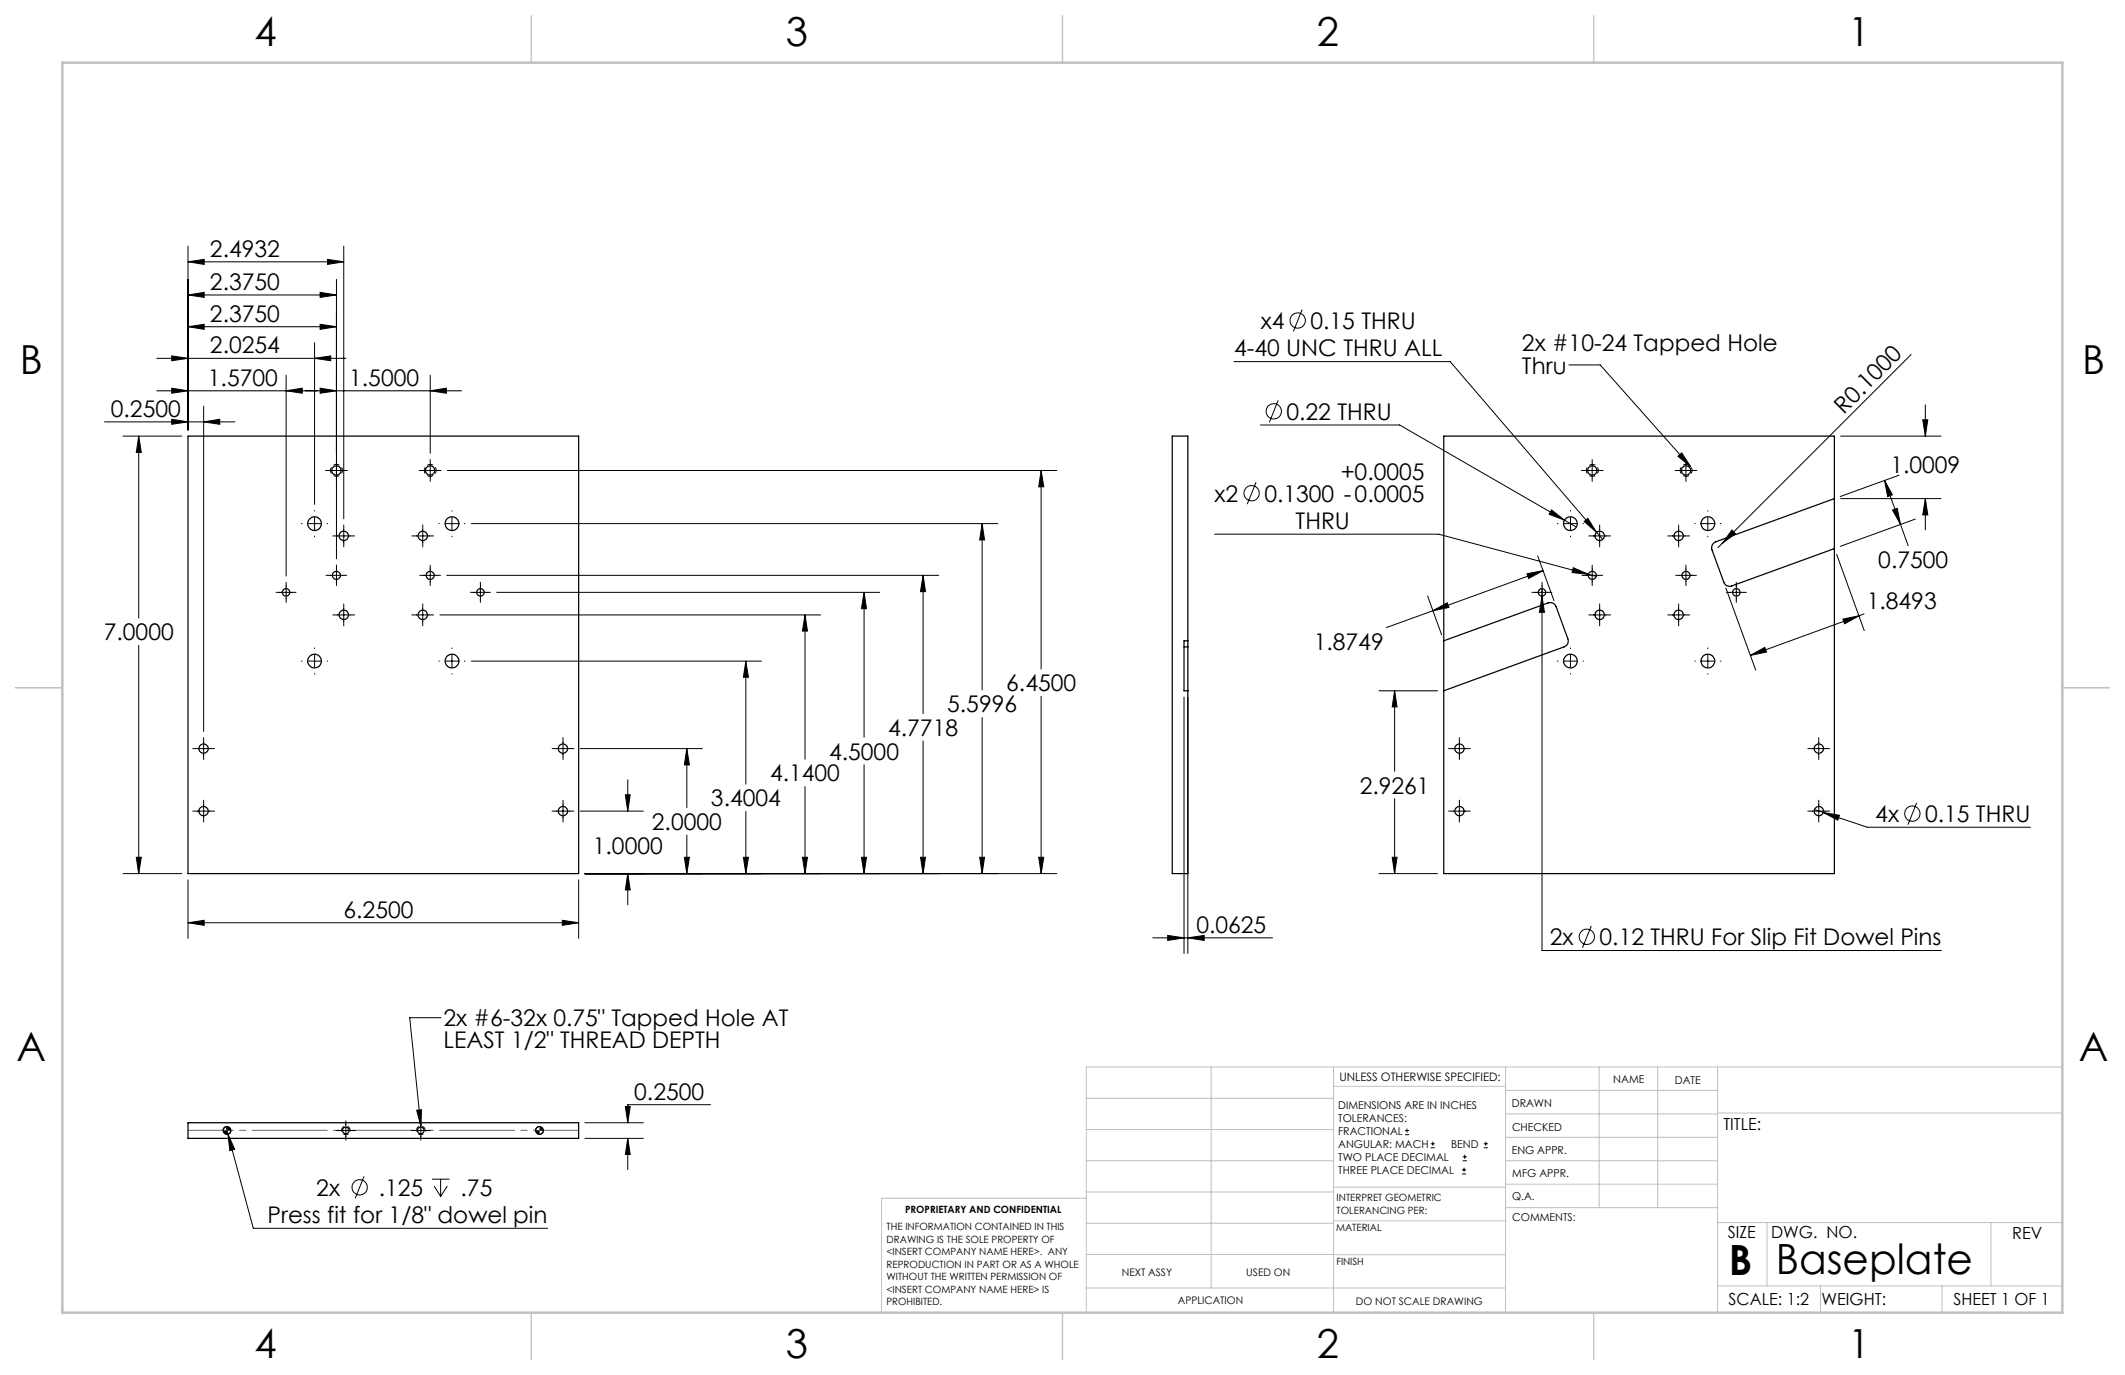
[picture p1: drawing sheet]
<svg xmlns="http://www.w3.org/2000/svg" width="432mm" height="279mm" viewBox="0 0 432 279" stroke-linecap="round" stroke-linejoin="round" font-family="sans-serif">
<g fill="none" stroke="#000" stroke-width=".2">
<path d="M38.2 59.9l3.3-.5v1zM38.2 53.2l3.3-.5v1zM38.2 50v37.3M38.2 59.9h30.2M38.2 53.2h31.6M65.1 59.4l3.3 .5-3.3 .5zM66.6 52.7l3.2 .5-3.2 .5zM68.4 56.8v56.8M69.8 50v55.4M31.9 79.4h61.9M31.9 72.8h38.4M34.9 78.9l3.3 .5-3.3 .5z"/>
<path d="M34.9 72.3l3.3 .5-3.3 .5zM38.2 66.4l3.3-.5v1zM38.2 66.4h30.2M58.1 79.4l3.3-.5v1zM58.1 76.2v40.9M63.9 72.8l3.3-.5v1zM63.9 69.6v32.9M65.1 65.9l3.3 .5-3.3 .5zM65.1 78.9l3.3 .5-3.3 .5zM87.4 79.4l3.3-.5v1zM87.4 76.2v15.9M250.8 73.5h43.9l29.7 34.7"/>
<path d="M264.6 62.9l-1.8 4.4M318.8 74.2h6.4l18.3 20.6M388.3 72l-39.2 39.3M21.2 85.7h26.5M25 88.6h11.9M28.2 88.6l.5 3.3h-1zM28.2 88.6v37M34.9 85.2l3.3 .5-3.3 .5zM41.4 85.7l3.3-.5v1zM41.4 82.5v66.1M66.1 95.6h4.5M85.2 95.6h4.4"/>
<path d="M87.4 93.4v4.4M90.9 95.6h123.8M211.6 95.6l.5 3.3h-1zM211.6 95.6v40.4M255.2 98l-1.8 4.4M256.1 86.4h28.3l33.5 19.3M259.7 81.4l-1.7 4.4M321.3 95.6h4.5M323.5 93.4v4.4M340.4 95.6h4.4M341 92.7l.7-.7 1.8 2.8zM342.6 93.4v4.4"/>
<path d="M374 88.6h20.4M382.9 97.6l1.6 2.9-.9 .4zM382.9 97.6l4.8 13.3M385.9 96.6l-12 4.3M390.7 85.3h1l-.5 3.3zM391.2 82.3v6.3M58.1 118.3v4.1M61.2 106.4h.2M62.7 106.4h2.5M63.9 103.8v.1M63.9 105.1v2.6M63.9 108.9v.2"/>
<path d="M66.3 116.9h4.1M66.5 106.4h.1M67.6 108.9h4.5M68.4 114.8v4.2M69.8 106.7v4.4M83.7 108.9h4.4M85.3 116.9h4.2M85.9 106.7v4.4M87.4 114.8v4.2M89.2 106.4h.1M90.6 106.4h2.5M90.8 116.9h99.9"/>
<path d="M91.8 103.8v.1M91.8 105.1v2.6M91.8 108.9v.2M94.4 106.4h.1M95.8 106.4h106.9M97.6 118.3v4.1M187.6 116.9l.5 3.3h-1.1zM187.6 116.9v28.1M199.6 106.4l.5 3.3h-1zM199.6 106.4v33.8M246.8 108.5h45.5l30.5 8.2M310.3 116.6l3.2-.6-2.9 1.5z"/>
<path d="M312.5 113l3.3 9.1M313.3 118.3v74.8h81.2M313.5 116l-22.4 8.1M315.3 103.6l2.6 2.1-3.1-1.2zM316.4 106.4h.2M317.9 106.4h2.5M317.9 105.7l2.4 1.4M319.1 103.8v.1M319.1 105.1v2.6M319.1 108.9v.2M319.7 115.4l3.1 1.3-3.4-.4zM321.5 116.9h4.1"/>
<path d="M321.7 106.4h.1M321.9 106l.8-.7 1.7 2.9zM322.8 116.7l1.5 .4M322.8 108.9h4.5M323.5 114.8v4.2M324.4 108.2l1.3 1.4M325 106.7v4.4M338.9 108.9h4.4M340.5 116.9h4.2M341.1 106.7v4.4M342.6 114.8v4.2M344.4 106.4h.1"/>
<path d="M345.8 106.4h2.5M347 103.8v.1M347 105.1v2.6M347 108.9v.2M349.6 106.4h.1M350.7 119.5l6.1 16.7M351.9 107.7l.7 .7-2.6 2zM352.8 118.3v4.1M373.2 112.6l5.6 15.5M374 101.3h20.4M384.6 103.6l.9-.3 .7 3.3zM389.2 105.5l-15.3 5.5"/>
<path d="M391.2 101.3l.5 3.3h-1zM391.2 101.3v6.4M28.2 131.2v46.3M56.1 120.4h4M61.2 134.3h.2M62.7 134.3h2.5M63.9 131.7v.1M63.9 133.1v2.5M63.9 136.9v.1M66.5 134.3h.1M67.6 125h4.5M69.8 122.7v4.5"/>
<path d="M83.7 125h4.4M85.9 122.7v4.5M89.2 134.3h.1M89.4 125h77.4M90.6 134.3h2.5M91.8 131.7v.1M91.8 133.1v2.5M91.8 136.9v.1M94.4 134.3h.1M95.6 120.4h4.1M95.8 134.3h58.9M100.9 120.4h77.9"/>
<path d="M151.6 134.3l.5 3.3h-1zM151.6 134.3v25M163.6 125l.5 3.2h-1zM163.6 125v29.3M175.6 120.4l.5 3.3h-1.1zM175.6 120.4v29.4M290.1 121.1l2.8 7.9M291.1 124.1l3-1.6 .3 .9zM291.1 124.1l-9.4 3.4M311.3 120.4h4M313.3 121.1l.5 3.3h-1zM316.4 134.3h.2"/>
<path d="M317.9 134.3h2.5M319.1 131.7v.1M319.1 133.1v2.5M319.1 136.9v.1M321.7 134.3h.1M322.8 125h4.5M325 122.7v4.5M338.9 125h4.4M341.1 122.7v4.5M344.4 134.3h.1M345.8 134.3h2.5M347 131.7v.1"/>
<path d="M347 133.1v2.5M347 136.9v.1M349.6 134.3h.1M350.8 120.4h4.1M355.7 133.2l2.9-1.6 .4 .9zM374.5 125.8l3.3-.7-3 1.7zM377.8 125.1l-22.1 8.1M378.8 124.7l-1 .4M39.2 152.1h4.4M41.4 149.9v4.4M112.2 152.1h4.4M114.4 149.9v4.4"/>
<path d="M117.9 152.1h24.8M127.6 158.5v6.3M139.6 152.1l.5 3.3h-1zM139.6 152.1v12M163.6 159.8v17.7M175.6 155.4v22.1M187.6 150.6v26.9M199.6 145.8v31.7M211.6 141.5v36M240.6 141.6v52.1M241.4 141.6v52.1M280.2 140.4h11.9"/>
<path d="M283.4 140.4l.5 3.3h-1zM283.4 140.4v16.3M294.3 152.1h4.5M296.5 149.9v4.4M367.3 152.1h4.5M369.6 149.9v4.4M25 177.5h11.9M27.7 174.2h1l-.5 3.3zM38.2 178.8v11.9M39.2 164.8h4.4M41.4 162.6v4.4M112.2 164.8h4.4"/>
<path d="M114.4 162.6v4.4M117.6 178.8v11.9M117.9 164.8h12.8M118.9 177.5h95.8M127.1 161.5h1l-.5 3.3zM127.6 177.5l.5 3.3h-1zM127.6 177.5v6.4M139.1 174.2h1l-.5 3.3zM139.6 169.7v7.8M151.1 174.2h1l-.5 3.3zM151.6 164.9v12.6M163.1 174.2h1l-.5 3.3z"/>
<path d="M175 174.2h1.1l-.5 3.3zM187 174.2h1.1l-.5 3.3zM199.1 174.2h1l-.5 3.3zM211.1 174.2h1l-.5 3.3zM280.2 177.5h11.9M282.9 174.2h1l-.5 3.3zM283.4 162.3v15.2M294.3 164.8h4.5M296.5 162.6v4.4M367.3 164.8h4.5M368.7 164.5l1.8 .6M369.6 162.6v4.4"/>
<path d="M370.5 165.1l3.3 .6-.3 1zM370.5 165.1l8.9 3h33.2M389.5 163.1l-1.8 4.5M38.2 187.5l3.3-.5v1zM38.2 187.5h79.4M114.3 187l3.3 .5-3.3 .5zM234.2 190.6h24.4M237.3 190.1l3.3 .5-3.3 .5zM241.4 190.6l3.3-.5v1zM323.4 188.1l-1.8 4.5M89.6 206.8h-6.3l2.2 22M45.9 229l.4 1.5"/>
<path d="M46.1 228.9a.78 .78 0 0 0-.8 .8M46.3 230.5l1.4 3-1 .3zM46.3 230.5l5.2 19.1h59.8M46.9 229.7a.77 .77 0 0 1-.8 .8M68.3 229.7h3.9M70.3 227.8v3.9M74 239l-1.8 4.5M83.5 229.7h4M84.7 225.6l1-.1-.2 3.3zM85.5 227.8v3.9M87.8 239.6h3.5M89.5 239.6v3.5"/>
<path d="M109.6 228.9a.78 .78 0 0 0-.8 .8M110.4 229.7a.77 .77 0 0 1-.8 .8M118.9 228.1h11.8M118.9 231.3h11.8M127.1 224.8h1l-.5 3.3zM127.6 231.3l.5 3.3h-1zM127.6 231.3v6.4M144.4 224.5h-16.8v3.6M285.5 230.6h.8M285.5 229.7h.8M285.9 229.3v.9M290.7 233.2h.8"/>
<path d="M290.7 232.4h.8M291.1 232v.8M297.1 238.5h.8M297.1 237.7h.8M297.2 235.9h.9M297.2 235.1h.9M297.5 237.3v.8M297.6 234.6v.9M301.5 233.2h.8M301.5 232.4h.8M301.9 232v.8M88.2 241l1.3 2.1"/>
<path d="M90.9 241l-1.4 2.1"/>
<circle cx="263.7" cy="65.1" r="1.56"/>
<circle cx="258.8" cy="83.6" r="1.56"/>
<circle cx="254.3" cy="100.2" r="1.55"/>
<circle cx="388.6" cy="165.3" r="1.56"/>
<circle cx="322.4" cy="190.4" r="1.55"/>
<circle cx="73.1" cy="241.3" r="1.55"/>
</g>
<path d="M68.4 96.8a1.21 1.21 0 0 1-1.1-1.8 1.21 1.21 0 0 1 2.1-.1 1.21 1.21 0 0 1-.9 1.9h-.1M87.4 96.8a1.21 1.21 0 0 1-1-1.8 1.21 1.21 0 0 1 2-.1 1.21 1.21 0 0 1-.8 1.9h-.2M323.6 96.8a1.21 1.21 0 0 0 1-1.8 1.21 1.21 0 0 0-2-.1 1.21 1.21 0 0 0 .8 1.9h.2M342.6 96.8a1.21 1.21 0 0 0 1.1-1.8 1.21 1.21 0 0 0-2.1-.1 1.21 1.21 0 0 0 .9 1.9h.1M70.3 230.6a.88 .88 0 0 1-.8-1.3 .88 .88 0 0 1 1.5-.1 .88 .88 0 0 1-.6 1.4h-.1M85.5 230.6a.88 .88 0 0 1-.8-1.3 .88 .88 0 0 1 1.5-.1 .88 .88 0 0 1-.5 1.4h-.2" fill="none" stroke="#000" stroke-width=".2" stroke-dasharray="1.3 .6" stroke-dashoffset=".7" stroke-linecap="butt"/>
<g fill="none" stroke="#c0c0c0" stroke-width=".2">
<path d="M246.1 216.8v44.9M271 216.8v49.9M305.9 216.8v49.9M324.9 216.8v28.6M336.8 216.8v28.6M349 216.8v49.9M419.1 216.8h-198.4v49.9M220.7 235.9h50.3M220.7 229.5h50.3M220.7 223.2h50.3M271 220.7h34.9M305.9 231.1h43.1"/>
<path d="M305.9 226.3h43.1M305.9 221.6h43.1M305.9 235.9h43.1M349 226.2h70.1M220.7 248.6h50.3M220.7 242.2h50.3M220.7 254.9h50.3M220.7 243.5h-41.6v23.2M271 255h34.9M271 248.1h35M271 241.2h35M305.9 240.6h43.1"/>
<path d="M306 245.4h43M349 248.4h70.1M359.1 248.4v12.9M404.6 248.4v12.9M220.7 261.7h85.2M349 261.3h70.1M369.9 261.3v5.4M394.6 261.3v5.4"/>
</g>
<path d="M108 3.2v9.5M215.9 3.2v9.5M323.8 3.2v9.5M3.1 139.7h9.6M419.1 139.7h9.5M108 266.7v9.6M215.9 266.7v9.6M323.8 266.7v9.6" fill="none" stroke="#c0c0c0" stroke-width=".25"/>
<path d="M12.7 12.7h406.4v254h-406.4z" fill="none" stroke="#c0c0c0" stroke-width=".5"/>
<path d="M38.2 229.7h79.4" fill="none" stroke="#808080" stroke-width=".2" stroke-dasharray="15.2 1.3 1.3 1.3" stroke-dashoffset="6"/>
<g fill="#000">
<path d="M351.9 107.7l.7 .7-2.6 2z"/>
<path d="M38.2 187.5l3.3-.5v1zM114.3 187l3.3 .5-3.3 .5zM28.2 88.6l.5 3.3h-1zM27.7 174.2h1l-.5 3.3zM127.6 177.5l.5 3.3h-1zM127.1 161.5h1l-.5 3.3zM139.1 174.2h1l-.5 3.3zM139.6 152.1l.5 3.3h-1zM151.1 174.2h1l-.5 3.3zM151.6 134.3l.5 3.3h-1zM175 174.2h1.1l-.5 3.3zM175.6 120.4l.5 3.3h-1.1zM199.1 174.2h1l-.5 3.3zM199.6 106.4l.5 3.3h-1zM211.1 174.2h1l-.5 3.3zM211.6 95.6l.5 3.3h-1zM41.4 85.7l3.3-.5v1zM34.9 85.2l3.3 .5-3.3 .5zM34.9 78.9l3.3 .5-3.3 .5zM58.1 79.4l3.3-.5v1zM34.9 72.3l3.3 .5-3.3 .5zM63.9 72.8l3.3-.5v1zM38.2 66.4l3.3-.5v1zM65.1 65.9l3.3 .5-3.3 .5zM65.1 78.9l3.3 .5-3.3 .5zM87.4 79.4l3.3-.5v1zM65.1 59.4l3.3 .5-3.3 .5zM38.2 59.9l3.3-.5v1zM66.6 52.7l3.2 .5-3.2 .5zM38.2 53.2l3.3-.5v1zM163.6 125l.5 3.2h-1zM163.1 174.2h1l-.5 3.3zM187.6 116.9l.5 3.3h-1.1zM187 174.2h1.1l-.5 3.3zM237.3 190.1l3.3 .5-3.3 .5zM241.4 190.6l3.3-.5v1zM127.1 224.8h1l-.5 3.3zM127.6 231.3l.5 3.3h-1zM46.3 230.5l.4 3.3 1-.3zM382.9 97.6l1.6 2.9-.9 .4zM384.6 103.6l.9-.3 .7 3.3zM390.7 85.3h1l-.5 3.3zM391.2 101.3l.5 3.3h-1zM355.7 133.2l2.9-1.6 .4 .9zM374.5 125.8l3.3-.7-3 1.7zM283.4 140.4l.5 3.3h-1zM282.9 174.2h1l-.5 3.3zM291.1 124.1l3-1.6 .3 .9zM310.3 116.6l3.2-.6-2.9 1.5zM315.3 103.6l-.5 .9 3.1 1.2zM370.5 165.1l3 1.6 .3-1zM313.3 121.1l-.5 3.3h1zM321.9 106l2.5 2.2-1.7-2.9zM319.7 115.4l-.3 .9 3.4 .4z"/>
<path d="M84.7 225.6l1-.1-.2 3.3zM108.8 229.7a.78 .78 0 0 0 .8 .8v-.8zM109.6 228.9v.8h.8a.78 .78 0 0 0-.8-.8zM45.3 229.7a.78 .78 0 0 0 .8 .8v-.8zM46.1 228.9v.8h.8a.78 .78 0 0 0-.8-.8zM341 92.7l.7-.7 1.8 2.8z"/>
</g>
<g fill="none" stroke="#000" stroke-width=".25">
<path d="M38.2 88.6h79.4v88.9h-79.4zM293.4 88.6h79.3v88.9h-79.3zM372.7 101.3l-24.1 8.8a1.28 1.28 0 0 0-.7 1.6l2.4 6.6a1.22 1.22 0 0 0 1.6 .8l20.8-7.6M240.6 131.4h.8M241.4 130.2v1.2M241.4 130.2v-41.6h-3.2v88.9h3.2v-46.1M241.4 130.2h-.8v10.2h.8M293.4 130.2l21.2-7.7a1.28 1.28 0 0 1 1.6 .8l2.4 6.5a1.22 1.22 0 0 1-.8 1.6l-24.4 9M38.2 228.1h79.4v3.2h-79.4z"/>
<circle cx="68.4" cy="95.6" r=".95"/>
<circle cx="87.4" cy="95.6" r=".95"/>
<circle cx="323.6" cy="95.6" r=".94"/>
<circle cx="342.6" cy="95.6" r=".94"/>
<circle cx="63.9" cy="106.4" r="1.39"/>
<circle cx="68.4" cy="116.9" r=".82"/>
<circle cx="69.9" cy="108.9" r=".95"/>
<circle cx="85.9" cy="108.9" r=".95"/>
<circle cx="87.4" cy="116.9" r=".82"/>
<circle cx="91.8" cy="106.4" r="1.4"/>
<circle cx="319.1" cy="106.4" r="1.4"/>
<circle cx="323.5" cy="116.9" r=".82"/>
<circle cx="325.1" cy="108.9" r=".96"/>
<circle cx="341.1" cy="108.9" r=".95"/>
<circle cx="342.6" cy="116.9" r=".82"/>
<circle cx="347.1" cy="106.4" r="1.4"/>
<circle cx="58.1" cy="120.4" r=".76"/>
<circle cx="63.9" cy="134.3" r="1.39"/>
<circle cx="69.9" cy="124.9" r=".95"/>
<circle cx="85.9" cy="124.9" r=".95"/>
<circle cx="91.8" cy="134.3" r="1.39"/>
<circle cx="97.6" cy="120.4" r=".76"/>
<circle cx="313.3" cy="120.4" r=".76"/>
<circle cx="319.1" cy="134.3" r="1.39"/>
<circle cx="325.1" cy="124.9" r=".96"/>
<circle cx="341.1" cy="124.9" r=".95"/>
<circle cx="347" cy="134.3" r="1.39"/>
<circle cx="352.8" cy="120.4" r=".76"/>
<circle cx="41.4" cy="152.1" r=".94"/>
<circle cx="114.4" cy="152.1" r=".94"/>
<circle cx="296.6" cy="152.1" r=".94"/>
<circle cx="369.6" cy="152.1" r=".94"/>
<circle cx="41.4" cy="164.8" r=".94"/>
<circle cx="114.4" cy="164.8" r=".94"/>
<circle cx="296.6" cy="164.8" r=".94"/>
<circle cx="369.6" cy="164.8" r=".94"/>
<circle cx="46.1" cy="229.7" r=".79"/>
<circle cx="70.3" cy="229.7" r=".68"/>
<circle cx="85.5" cy="229.7" r=".68"/>
<circle cx="109.6" cy="229.7" r=".79"/>
</g>
<g font-size="8.5">
<text x="351.3" y="259">B</text>
<text x="360.8" y="258.9">Baseplate</text>
</g>
<g font-size="8.1">
<text x="51.7" y="9.3">4</text>
<text x="159.7" y="9.3">3</text>
<text x="267.6" y="9.3">2</text>
<text x="375.6" y="9.3">1</text>
<text x="4" y="76">B</text>
<text x="423.1" y="76">B</text>
<text x="3.3" y="215.7">A</text>
<text x="422.4" y="215.7">A</text>
<text x="51.7" y="276">4</text>
<text x="159.7" y="276">3</text>
<text x="267.6" y="276">2</text>
<text x="375.6" y="276">1</text>
</g>
<g font-size="4.7">
<text x="42.7" y="52.2">2.4932</text>
<text x="42.7" y="58.9">2.3750</text>
<text x="42.7" y="65.4">2.3750</text>
<text x="42.7" y="71.8">2.0254</text>
<text x="256.2" y="66.8">x4</text>
<text x="266.3" y="66.8">0.15 THRU</text>
<text x="309.3" y="71.4">2x #10-24 Tapped Hole</text>
<text x="250.8" y="72.4">4-40 UNC THRU ALL</text>
<text x="309.3" y="75.9">Thru</text>
<text x="42.3" y="78.4">1.5700</text>
<text x="71" y="78.4">1.5000</text>
<text x="22.5" y="84.7">0.2500</text>
<text x="261.4" y="85.3">0.22 THRU</text>
<text x="374.7" y="84.3" transform="rotate(-45 374.7 84.3)">R0.1000</text>
<text x="246.8" y="101.9">x2</text>
<text x="256.9" y="101.9">0.1300 -0.0005</text>
<text x="272.4" y="97.4">+0.0005</text>
<text x="384.1" y="96.2">1.0009</text>
<text x="263.3" y="107.5">THRU</text>
<text x="381.7" y="115.4">0.7500</text>
<text x="379.3" y="123.7">1.8493</text>
<text x="21.1" y="130.1">7.0000</text>
<text x="267" y="132.1">1.8749</text>
<text x="204.5" y="140.5">6.4500</text>
<text x="180.5" y="149.5">4.7718</text>
<text x="192.5" y="144.8">5.5996</text>
<text x="168.5" y="154.4">4.5000</text>
<text x="156.5" y="158.8">4.1400</text>
<text x="276.3" y="161.3">2.9261</text>
<text x="144.5" y="163.9">3.4004</text>
<text x="381.1" y="167">4x</text>
<text x="391.2" y="167">0.15 THRU</text>
<text x="120.5" y="173.6">1.0000</text>
<text x="132.5" y="168.6">2.0000</text>
<text x="69.8" y="186.5">6.2500</text>
<text x="243.1" y="189.6">0.0625</text>
<text x="314.9" y="192.1">2x</text>
<text x="325" y="192">0.12 THRU For Slip Fit Dowel Pins</text>
<text x="90.1" y="208.5">2x #6-32x 0.75&quot; Tapped Hole AT</text>
<text x="90.1" y="213">LEAST 1/2&quot; THREAD DEPTH</text>
<text x="128.9" y="223.4">0.2500</text>
<text x="64.3" y="243">2x</text>
<text x="77" y="243">.125</text>
<text x="93.6" y="243">.75</text>
<text x="54.4" y="248.6">Press fit for 1/8&quot; dowel pin</text>
</g>
<g font-size="3.4">
<text x="350.2" y="229.5">TITLE:</text>
<text x="351.1" y="251.6">SIZE</text>
<text x="359.9" y="251.6">DWG. NO.</text>
<text x="408.9" y="251.7">REV</text>
<text x="351.2" y="265.2">SCALE: 1:2</text>
<text x="370.1" y="265.3">WEIGHT:</text>
<text x="396.9" y="265.2">SHEET 1 OF 1</text>
</g>
<text font-size="2.4" x="272.2" y="219.7">UNLESS OTHERWISE SPECIFIED:</text>
<g font-size="2.2">
<text x="327.8" y="220.1">NAME</text>
<text x="340.3" y="220.2">DATE</text>
<text x="271.9" y="225.3">DIMENSIONS ARE IN INCHES</text>
<text x="271.9" y="227.9">TOLERANCES:</text>
<text x="307.2" y="224.9">DRAWN</text>
<text x="271.9" y="230.6">FRACTIONAL</text>
<text x="271.9" y="233.2">ANGULAR: MACH</text>
<text x="294.9" y="233.2">BEND</text>
<text x="307.3" y="229.8">CHECKED</text>
<text x="271.9" y="235.9">TWO PLACE DECIMAL</text>
<text x="271.9" y="238.5">THREE PLACE DECIMAL</text>
<text x="307.2" y="234.5">ENG APPR.</text>
<text x="307.3" y="239.2">MFG APPR.</text>
<text x="307.3" y="243.9">Q.A.</text>
<text x="307.3" y="248.1">COMMENTS:</text>
</g>
<g font-size="2.1">
<text x="227.9" y="259.2">NEXT ASSY</text>
<text x="253.3" y="259.2">USED ON</text>
<text x="239.3" y="265">APPLICATION</text>
<text x="275.5" y="265.1">DO NOT SCALE DRAWING</text>
</g>
<g font-size="2">
<text x="271.6" y="244.1">INTERPRET GEOMETRIC</text>
<text x="180.2" y="250">THE INFORMATION CONTAINED IN THIS</text>
<text x="183.9" y="246.4">PROPRIETARY AND CONFIDENTIAL</text>
<text x="271.5" y="250.2">MATERIAL</text>
<text x="271.6" y="246.6">TOLERANCING PER:</text>
<text x="180.2" y="252.5">DRAWING IS THE SOLE PROPERTY OF</text>
<text x="180.2" y="255.1">&lt;INSERT COMPANY NAME HERE&gt;. ANY</text>
<text x="180.2" y="257.6">REPRODUCTION IN PART OR AS A WHOLE</text>
<text x="271.5" y="257">FINISH</text>
<text x="180.2" y="260.1">WITHOUT THE WRITTEN PERMISSION OF</text>
<text x="180.2" y="262.6">&lt;INSERT COMPANY NAME HERE&gt; IS</text>
<text x="180.2" y="265.2">PROHIBITED.</text>
</g>
</svg>
